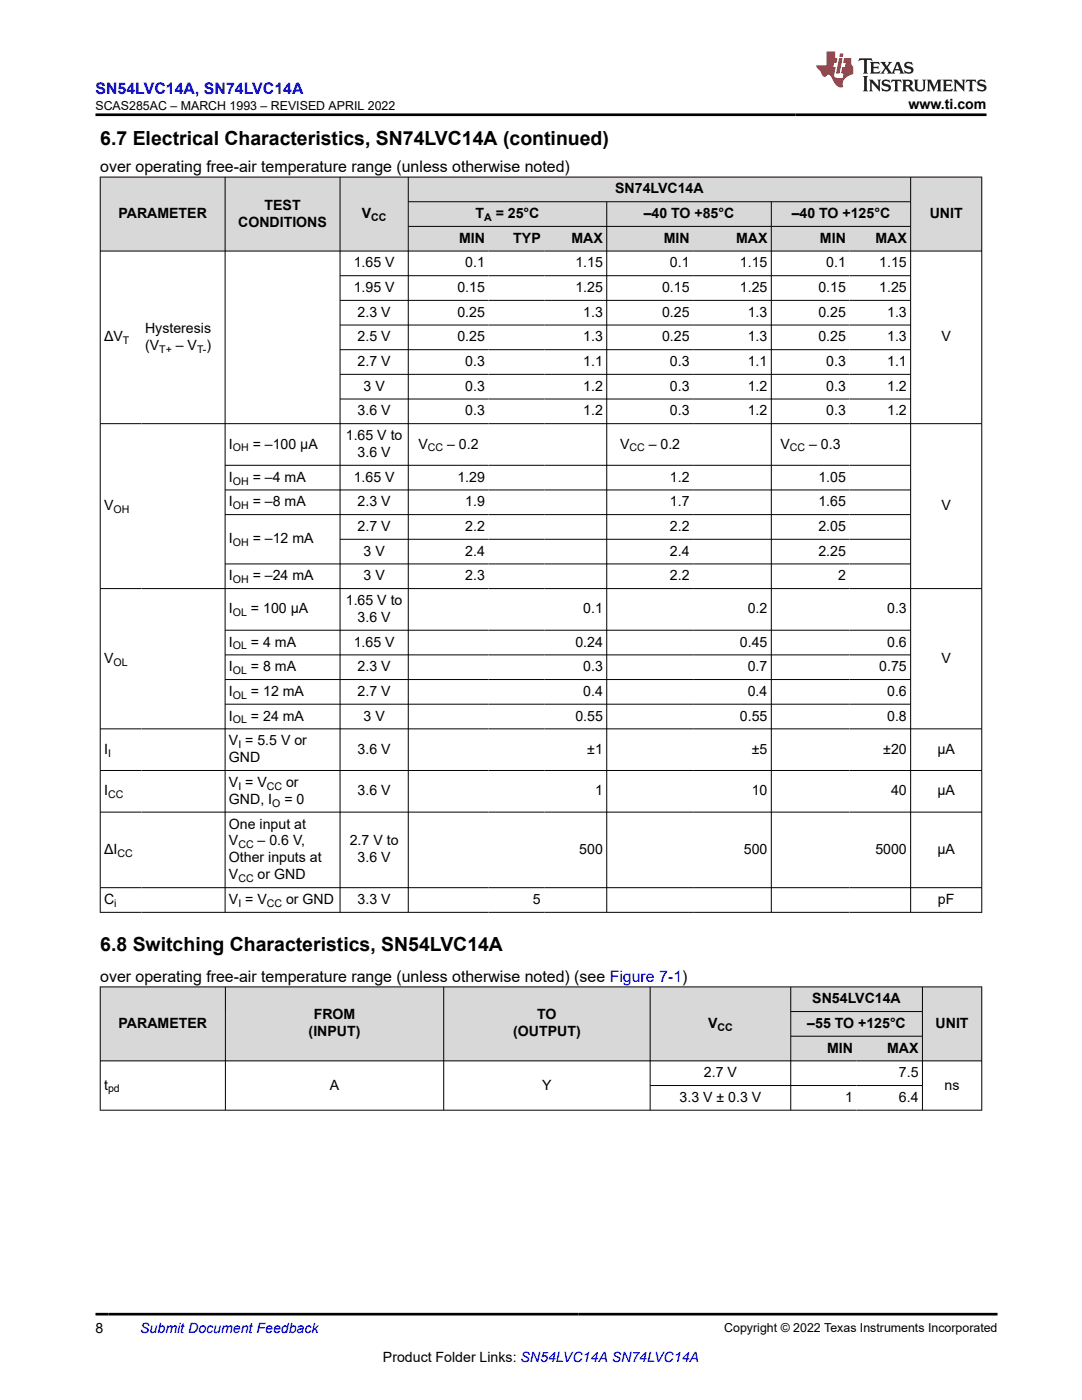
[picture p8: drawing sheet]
<svg xmlns="http://www.w3.org/2000/svg" width="216mm" height="279mm" viewBox="0 0 216 279" stroke-linecap="round" stroke-linejoin="round" font-family="sans-serif">
<g fill="#d8d8d8">
<path d="M20 35.3h175.9v5h-175.9z" fill-rule="evenodd"/>
<path d="M20.1 35.4h24.8v14.6h-24.8z" fill-rule="evenodd"/>
<path d="M45 35.4h22.8v14.6h-22.8z" fill-rule="evenodd"/>
<path d="M67.9 35.4h13.5v14.6h-13.5z" fill-rule="evenodd"/>
<path d="M81.5 35.4h100.1v4.8h-100.1z" fill-rule="evenodd"/>
<path d="M181.8 35.4h14v14.6h-14z" fill-rule="evenodd"/>
<path d="M81.5 40.3h39.5v4.8h-39.5z" fill-rule="evenodd"/>
<path d="M121.1 40.3h32.7v4.8h-32.7z" fill-rule="evenodd"/>
<path d="M154 40.3h27.6v4.8h-27.6z" fill-rule="evenodd"/>
<path d="M81.5 45.2h16v4.8h-16z" fill-rule="evenodd"/>
<path d="M97.5 45.2h11.1v4.8h-11.1z" fill-rule="evenodd"/>
<path d="M108.6 45.2h12.4v4.8h-12.4z" fill-rule="evenodd"/>
<path d="M121.1 45.2h17.2v4.8h-17.2z" fill-rule="evenodd"/>
<path d="M138.3 45.2h15.5v4.8h-15.5z" fill-rule="evenodd"/>
<path d="M154 45.2h15.5v4.8h-15.5z" fill-rule="evenodd"/>
<path d="M169.5 45.2h12.1v4.8h-12.1z" fill-rule="evenodd"/>
</g>
<g fill="none" stroke="#000" stroke-width=".2">
<path d="M19.9 35.3h176.1M20 35.3v146.8M44.9 35.3v146.8M67.9 35.3v146.8M81.5 35.3v146.8M181.7 35.3v146.8M195.9 35.3v146.8M19.9 50.1h176.1M67.9 55h113.9M67.9 59.9h113.9M81.5 40.3h100.3M81.5 45.2h100.3"/>
<path d="M121.1 40.3v141.8M153.9 40.3v141.8M67.9 64.9h113.9M67.9 69.8h113.9M67.9 74.7h113.9M67.9 79.6h113.9M19.9 84.6h176.1M44.9 92.9h136.9M44.9 97.8h136.9M19.9 117.5h176.1M44.9 102.7h136.9M44.9 112.5h136.9"/>
<path d="M67.9 107.6h113.9M44.9 125.8h136.9M44.9 130.7h136.9M44.9 135.6h136.9M19.9 145.5h176.1M19.9 153.8h176.1M44.9 140.5h136.9M19.9 162.1h176.1M19.9 177.2h176.1M19.9 182.1h176.1"/>
</g>
<g fill="#d8d8d8">
<path d="M20 197h175.9v4.9h-175.9z" fill-rule="evenodd"/>
<path d="M20.1 197h24.8v14.7h-24.8z" fill-rule="evenodd"/>
<path d="M45 197h43.5v14.7h-43.5z" fill-rule="evenodd"/>
<path d="M88.6 197h41.1v14.7h-41.1z" fill-rule="evenodd"/>
<path d="M129.8 197h27.9v14.7h-27.9z" fill-rule="evenodd"/>
<path d="M157.8 197h26.2v4.8h-26.2z" fill-rule="evenodd"/>
<path d="M184.1 197h11.7v14.7h-11.7z" fill-rule="evenodd"/>
<path d="M157.8 201.9h26.2v4.8h-26.2z" fill-rule="evenodd"/>
<path d="M157.8 206.9h13.1v4.8h-13.1z" fill-rule="evenodd"/>
<path d="M170.9 206.9h13.1v4.8h-13.1z" fill-rule="evenodd"/>
</g>
<g fill="none" stroke="#000" stroke-width=".2">
<path d="M19.9 197h176.1M20 196.9v24.7M45 196.9v24.7M88.5 196.9v24.7M129.7 196.9v24.7M157.8 196.9v24.7M184.1 196.9v24.7M195.9 196.9v24.7M19.9 211.7h176.1M129.7 216.6h54.4M157.8 201.9h26.3M157.8 206.8h26.3"/>
<path d="M19.9 221.6h176.1"/>
</g>
<path d="M171.5 11.6l-.2 .6 .5-.2h.6v.1v2.2l-.2 .4h1l-.2-.4v-2.2v-.1h.5l.5 .2-.1-.6zM173.6 12.4l.2 .3v1.6l-.2 .4h1.9l.1-.6a1.08 1.08 0 0 1-1.3 .2v-.7h.6l.4 .2v-.7l-.4 .2h-.6v-.5l.2-.2a1 1 0 0 1 1 .3l-.1-.5zM175.7 12.4l.9 1.1-1 1.2h.9l-.2-.2 .5-.8 .4 .8-.2 .2h1.6l-.2-.2 .2-.5h.9l.1 .5-.1 .2h.9l-.2-.4-.8-1.9h-.5l-.9 2.1-.9-1.1 .9-1h-.8l.2 .2-.4 .6-.4-.6 .2-.2zM179 12.8l.4 1h-.7zM180.7 12.5a.65 .65 0 0 0-.2 .7 .65 .65 0 0 0 .6 .5l.6 .1 .1 .3a.79 .79 0 0 1-.7 .4 .79 .79 0 0 1-.7-.5l.1 .7 .2-.1a.93 .93 0 0 0 1.1 0 .93 .93 0 0 0 .4-.9 1.46 1.46 0 0 0-1.2-.6l-.1-.3a1.09 1.09 0 0 1 1.2 .2l-.2-.6-.1 .1-.5-.2zM172.2 15.2l.2 .4v2.2l-.2 .4h1l-.2-.4v-2.2l.2-.4zM173.4 15.9l.2 .4v1.5l-.2 .4h.8l-.3-.4 .1-1.3 1.6 1.8v-2l.2-.4h-.7l.1 .2 .1 1.1-1.2-1.3zM176.2 16a.65 .65 0 0 0-.2 .8 .65 .65 0 0 0 .6 .4l.6 .2 .1 .2a.79 .79 0 0 1-.7 .4 .79 .79 0 0 1-.7-.5l.1 .7 .2-.1a.93 .93 0 0 0 1.1 .1 .93 .93 0 0 0 .4-1 1.46 1.46 0 0 0-1.2-.5l-.1-.4a1.09 1.09 0 0 1 1.2 .2l-.1-.6-.2 .1-.5-.1zM177.9 15.9l-.1 .6a.63 .63 0 0 1 .8-.3v1.6l-.3 .4h1l-.2-.4v-1.6a.66 .66 0 0 1 .8 .3l-.1-.6zM180 15.9l.2 .4v1.5l-.2 .4h1l-.2-.2-.1-.7h.5l.1 .2a.79 .79 0 0 0 1.2 .6l-1-.9a.61 .61 0 0 0 .6-.6 .61 .61 0 0 0-.5-.7zM180.8 16.2h.1a.47 .47 0 0 1 .5 .1 .47 .47 0 0 1 .1 .5l-.1 .1-.7 .1zM182.3 15.9l.2 .2a2.27 2.27 0 0 0 .4 2 1.04 1.04 0 0 0 1.7-.7v-1.3l.2-.2h-.8l.2 .4v1.1a.6 .6 0 0 1-.6 .6 .6 .6 0 0 1-.6-.6v-1.1l.3-.4zM184.9 15.9l.2 .4v1.5l-.2 .4h.8l-.3-.4v-1.4l.9 1.9 .9-1.9v1.4l-.3 .4h1l-.2-.4v-1.5l.2-.4h-.8l-.7 1.5-.6-1.5zM188.1 15.9l.2 .4v1.5l-.2 .4h1.9l.1-.6a1.09 1.09 0 0 1-1.3 .2v-.7h.6l.4 .2v-.6l-.4 .2h-.6v-.6l.2-.1a1.01 1.01 0 0 1 1 .3l-.1-.6zM190.2 15.9l.3 .4v1.5l-.3 .4h.8l-.2-.4v-1.3l1.6 1.8v-2l.2-.4h-.7l.2 .2v1.1l-1.2-1.3zM192.8 15.9l-.1 .6a.63 .63 0 0 1 .8-.3v1.6l-.3 .4h1l-.2-.4v-1.6a.66 .66 0 0 1 .8 .3l-.1-.6zM195.2 16a.65 .65 0 0 0-.2 .8 .65 .65 0 0 0 .6 .4l.6 .2 .2 .2a.79 .79 0 0 1-.7 .4 .79 .79 0 0 1-.7-.5l.1 .7 .2-.1a.93 .93 0 0 0 1 .1 .93 .93 0 0 0 .5-1 1.46 1.46 0 0 0-1.3-.5v-.4a1.09 1.09 0 0 1 1.2 .2l-.2-.6-.2 .1-.5-.1z" fill="#231f20"/>
<path d="M164.9 10.3v2.7h-2l.1 .4 .8 1a.95 .95 0 0 0 1 .9 .59 .59 0 0 1 .5-.4 .59 .59 0 0 1 .5 .3l.4 .8a1.59 1.59 0 0 0 2.1 1.4 1.61 1.61 0 0 1 1-2.3l1-.3-.1-1.5a1.59 1.59 0 0 1-.3-1.7h-1.5l-.2 .9h.6l-.2 .9h-.5l-.2 .9v.3l.4 .1-.1 .9h-.7a.73 .73 0 0 1-1-.7l.3-1.5h-.5l.1-.9h.5l.2-.9h-.5v-1.3zM167.4 11.6l-.6 3.1h.7l.6-3.1zM167.6 10.7l-.1 .6h.7l.1-.6z" fill="#ed1c24"/>
<path d="M19 22.9h177.8M19 262.3h180" fill="none" stroke="#000" stroke-width=".53"/>
<g font-size="3.9">
<text x="20" y="28.8">6.7 Electrical Characteristics, SN74LVC14A (continued)</text>
<text x="20" y="189.8">6.8 Switching Characteristics, SN54LVC14A</text>
</g>
<text font-size="3.2" fill="#00f" x="19" y="18.7">SN54LVC14A, SN74LVC14A</text>
<g font-size="3.2">
<text x="20" y="34.3">over operating free-air temperature range (unless otherwise noted)</text>
<text x="20" y="195.9">over operating free-air temperature range (unless otherwise noted) (see Figure 7-1)</text>
</g>
<g font-size="2.8">
<text x="181.3" y="21.8">www.ti.com</text>
<text x="52.8" y="41.8">TEST</text>
<text x="122.8" y="38.6">SN74LVC14A</text>
<text x="23.6" y="43.5">PARAMETER</text>
<text x="47.5" y="45.2">CONDITIONS</text>
<text x="72.2" y="43.5">V</text>
<text x="94.9" y="43.5">T</text>
<text x="98.9" y="43.5">= 25°C</text>
<text x="128.4" y="43.5">–40 TO +85°C</text>
<text x="158" y="43.5">–40 TO +125°C</text>
<text x="185.5" y="43.5">UNIT</text>
<text x="70.6" y="53.4">1.65 V</text>
<text x="91.6" y="48.5">MIN</text>
<text x="92.8" y="53.4">0.1</text>
<text x="102.4" y="48.5">TYP</text>
<text x="114" y="48.5">MAX</text>
<text x="114.8" y="53.4">1.15</text>
<text x="132.4" y="48.5">MIN</text>
<text x="133.7" y="53.4">0.1</text>
<text x="146.9" y="48.5">MAX</text>
<text x="147.6" y="53.4">1.15</text>
<text x="163.6" y="48.5">MIN</text>
<text x="164.9" y="53.4">0.1</text>
<text x="174.7" y="48.5">MAX</text>
<text x="175.4" y="53.4">1.15</text>
<text x="70.6" y="58.3">1.95 V</text>
<text x="91.3" y="58.3">0.15</text>
<text x="114.8" y="58.3">1.25</text>
<text x="132.1" y="58.3">0.15</text>
<text x="147.6" y="58.3">1.25</text>
<text x="163.3" y="58.3">0.15</text>
<text x="175.4" y="58.3">1.25</text>
<text x="71.4" y="63.2">2.3 V</text>
<text x="91.3" y="63.2">0.25</text>
<text x="116.4" y="63.2">1.3</text>
<text x="132.1" y="63.2">0.25</text>
<text x="149.2" y="63.2">1.3</text>
<text x="163.3" y="63.2">0.25</text>
<text x="177" y="63.2">1.3</text>
<text x="20.8" y="68.1">ΔV</text>
<text x="29" y="66.4">Hysteresis</text>
<text x="29" y="69.8">(V</text>
<text x="35.1" y="69.8">– V )</text>
<text x="71.4" y="68.1">2.5 V</text>
<text x="91.3" y="68.1">0.25</text>
<text x="116.4" y="68.1">1.3</text>
<text x="132.1" y="68.1">0.25</text>
<text x="149.2" y="68.1">1.3</text>
<text x="163.3" y="68.1">0.25</text>
<text x="177" y="68.1">1.3</text>
<text x="187.9" y="68.1">V</text>
<text x="71.4" y="73.1">2.7 V</text>
<text x="72.5" y="78">3 V</text>
<text x="92.8" y="73.1">0.3</text>
<text x="92.8" y="78">0.3</text>
<text x="116.4" y="73.1">1.1</text>
<text x="116.4" y="78">1.2</text>
<text x="133.7" y="73.1">0.3</text>
<text x="133.7" y="78">0.3</text>
<text x="149.2" y="73.1">1.1</text>
<text x="149.2" y="78">1.2</text>
<text x="164.9" y="73.1">0.3</text>
<text x="164.9" y="78">0.3</text>
<text x="177" y="73.1">1.1</text>
<text x="177" y="78">1.2</text>
<text x="71.4" y="82.9">3.6 V</text>
<text x="92.8" y="82.9">0.3</text>
<text x="116.4" y="82.9">1.2</text>
<text x="133.7" y="82.9">0.3</text>
<text x="149.2" y="82.9">1.2</text>
<text x="164.9" y="82.9">0.3</text>
<text x="177" y="82.9">1.2</text>
<text x="45.7" y="89.5">I</text>
<text x="50.4" y="89.5">= –100 μA</text>
<text x="69" y="87.8">1.65 V to</text>
<text x="83.5" y="89.5">V</text>
<text x="89.2" y="89.5">– 0.2</text>
<text x="123.7" y="89.5">V</text>
<text x="129.4" y="89.5">– 0.2</text>
<text x="155.7" y="89.5">V</text>
<text x="161.5" y="89.5">– 0.3</text>
<text x="71.4" y="91.2">3.6 V</text>
<text x="20.8" y="101.8">V</text>
<text x="45.7" y="101.1">I</text>
<text x="45.7" y="96.1">I</text>
<text x="50.4" y="101.1">= –8 mA</text>
<text x="50.4" y="96.1">= –4 mA</text>
<text x="70.6" y="96.1">1.65 V</text>
<text x="71.4" y="101.1">2.3 V</text>
<text x="91.3" y="96.1">1.29</text>
<text x="92.8" y="101.1">1.9</text>
<text x="133.7" y="96.1">1.2</text>
<text x="133.7" y="101.1">1.7</text>
<text x="163.3" y="96.1">1.05</text>
<text x="163.3" y="101.1">1.65</text>
<text x="187.9" y="101.8">V</text>
<text x="71.4" y="106">2.7 V</text>
<text x="92.8" y="106">2.2</text>
<text x="133.7" y="106">2.2</text>
<text x="163.3" y="106">2.05</text>
<text x="45.7" y="108.4">I</text>
<text x="50.4" y="108.4">= –12 mA</text>
<text x="72.5" y="110.9">3 V</text>
<text x="92.8" y="110.9">2.4</text>
<text x="133.7" y="110.9">2.4</text>
<text x="163.3" y="110.9">2.25</text>
<text x="45.7" y="115.8">I</text>
<text x="50.4" y="115.8">= –24 mA</text>
<text x="72.5" y="115.8">3 V</text>
<text x="92.8" y="115.8">2.3</text>
<text x="133.7" y="115.8">2.2</text>
<text x="167.2" y="115.8">2</text>
<text x="45.7" y="122.4">I</text>
<text x="50.1" y="122.4">= 100 μA</text>
<text x="69" y="120.7">1.65 V to</text>
<text x="71.4" y="124.1">3.6 V</text>
<text x="116.4" y="122.4">0.1</text>
<text x="149.2" y="122.4">0.2</text>
<text x="177" y="122.4">0.3</text>
<text x="45.7" y="129">I</text>
<text x="50.1" y="129">= 4 mA</text>
<text x="70.6" y="129">1.65 V</text>
<text x="114.8" y="129">0.24</text>
<text x="147.6" y="129">0.45</text>
<text x="177" y="129">0.6</text>
<text x="20.8" y="132.3">V</text>
<text x="45.7" y="134">I</text>
<text x="50.1" y="134">= 8 mA</text>
<text x="71.4" y="134">2.3 V</text>
<text x="116.4" y="134">0.3</text>
<text x="149.2" y="134">0.7</text>
<text x="175.4" y="134">0.75</text>
<text x="187.9" y="132.3">V</text>
<text x="45.7" y="138.9">I</text>
<text x="45.7" y="143.8">I</text>
<text x="50.1" y="138.9">= 12 mA</text>
<text x="50.1" y="143.8">= 24 mA</text>
<text x="71.4" y="138.9">2.7 V</text>
<text x="72.5" y="143.8">3 V</text>
<text x="114.8" y="143.8">0.55</text>
<text x="116.4" y="138.9">0.4</text>
<text x="147.6" y="143.8">0.55</text>
<text x="149.2" y="138.9">0.4</text>
<text x="177" y="138.9">0.6</text>
<text x="177" y="143.8">0.8</text>
<text x="45.7" y="148.7">V = 5.5 V or</text>
<text x="20.8" y="150.4">I</text>
<text x="45.7" y="152.1">GND</text>
<text x="71.4" y="150.4">3.6 V</text>
<text x="117.2" y="150.4">±1</text>
<text x="150" y="150.4">±5</text>
<text x="176.3" y="150.4">±20</text>
<text x="187.1" y="150.4">μA</text>
<text x="20.8" y="158.7">I</text>
<text x="45.7" y="160.4">GND, I</text>
<text x="45.7" y="157">V = V</text>
<text x="56.7" y="160.4">= 0</text>
<text x="57.1" y="157">or</text>
<text x="71.4" y="158.7">3.6 V</text>
<text x="118.7" y="158.7">1</text>
<text x="150" y="158.7">10</text>
<text x="177.8" y="158.7">40</text>
<text x="187.1" y="158.7">μA</text>
<text x="45.7" y="165.3">One input at</text>
<text x="20.8" y="170.4">ΔI</text>
<text x="45.7" y="168.7">V</text>
<text x="45.7" y="172.1">Other inputs at</text>
<text x="51.4" y="168.7">– 0.6 V,</text>
<text x="69.8" y="168.7">2.7 V to</text>
<text x="71.4" y="172.1">3.6 V</text>
<text x="115.6" y="170.4">500</text>
<text x="148.4" y="170.4">500</text>
<text x="174.7" y="170.4">5000</text>
<text x="187.1" y="170.4">μA</text>
<text x="45.7" y="175.5">V</text>
<text x="51.4" y="175.5">or GND</text>
<text x="20.8" y="180.4">C</text>
<text x="45.7" y="180.4">V = V</text>
<text x="57.1" y="180.4">or GND</text>
<text x="71.4" y="180.4">3.3 V</text>
<text x="106.3" y="180.4">5</text>
<text x="187.2" y="180.4">pF</text>
<text x="62.6" y="203.5">FROM</text>
<text x="107.2" y="203.5">TO</text>
<text x="162.1" y="200.2">SN54LVC14A</text>
<text x="23.7" y="205.2">PARAMETER</text>
<text x="61.6" y="206.8">(INPUT)</text>
<text x="102.4" y="206.8">(OUTPUT)</text>
<text x="141.3" y="205.2">V</text>
<text x="161.1" y="205.2">–55 TO +125°C</text>
<text x="186.7" y="205.2">UNIT</text>
<text x="140.5" y="215">2.7 V</text>
<text x="165" y="210.1">MIN</text>
<text x="177" y="210.1">MAX</text>
<text x="179.4" y="215">7.5</text>
<text x="20.8" y="217.5">t</text>
<text x="65.8" y="217.5">A</text>
<text x="108.2" y="217.5">Y</text>
<text x="135.6" y="219.9">3.3 V ± 0.3 V</text>
<text x="168.6" y="219.9">1</text>
<text x="179.4" y="219.9">6.4</text>
<text x="188.5" y="217.5">ns</text>
<text x="19" y="266.1">8</text>
<text x="76.4" y="271.7">Product Folder Links: SN54LVC14A SN74LVC14A</text>
</g>
<text font-size="2.8" fill="#00f" x="28" y="266.1">Submit Document Feedback</text>
<g font-size="2.5">
<text x="19" y="21.9">SCAS285AC – MARCH 1993 – REVISED APRIL 2022</text>
<text x="144.5" y="265.8">Copyright © 2022 Texas Instruments Incorporated</text>
</g>
<g font-size="2.1">
<text x="74.1" y="44.1">CC</text>
<text x="96.6" y="44.1">A</text>
<text x="24.5" y="68.7">T</text>
<text x="31.8" y="70.4">T+</text>
<text x="39.3" y="70.4">T-</text>
<text x="46.5" y="90.1">OH</text>
<text x="85.4" y="90.1">CC</text>
<text x="125.6" y="90.1">CC</text>
<text x="157.6" y="90.1">CC</text>
<text x="46.5" y="101.6">OH</text>
<text x="46.5" y="96.7">OH</text>
<text x="22.6" y="102.4">OH</text>
<text x="46.5" y="109">OH</text>
<text x="46.5" y="116.4">OH</text>
<text x="46.5" y="123">OL</text>
<text x="46.5" y="129.6">OL</text>
<text x="22.6" y="132.8">OL</text>
<text x="46.5" y="134.5">OL</text>
<text x="46.5" y="139.5">OL</text>
<text x="46.5" y="144.4">OL</text>
<text x="47.6" y="149.3">I</text>
<text x="21.6" y="151">I</text>
<text x="21.6" y="159.3">CC</text>
<text x="47.6" y="157.6">I</text>
<text x="53.3" y="157.6">CC</text>
<text x="54.3" y="161">O</text>
<text x="23.4" y="171">CC</text>
<text x="47.6" y="169.3">CC</text>
<text x="47.6" y="176.1">CC</text>
<text x="22.8" y="181">i</text>
<text x="47.6" y="181">I</text>
<text x="53.3" y="181">CC</text>
<text x="143.2" y="205.7">CC</text>
<text x="21.6" y="218">pd</text>
</g>
</svg>
